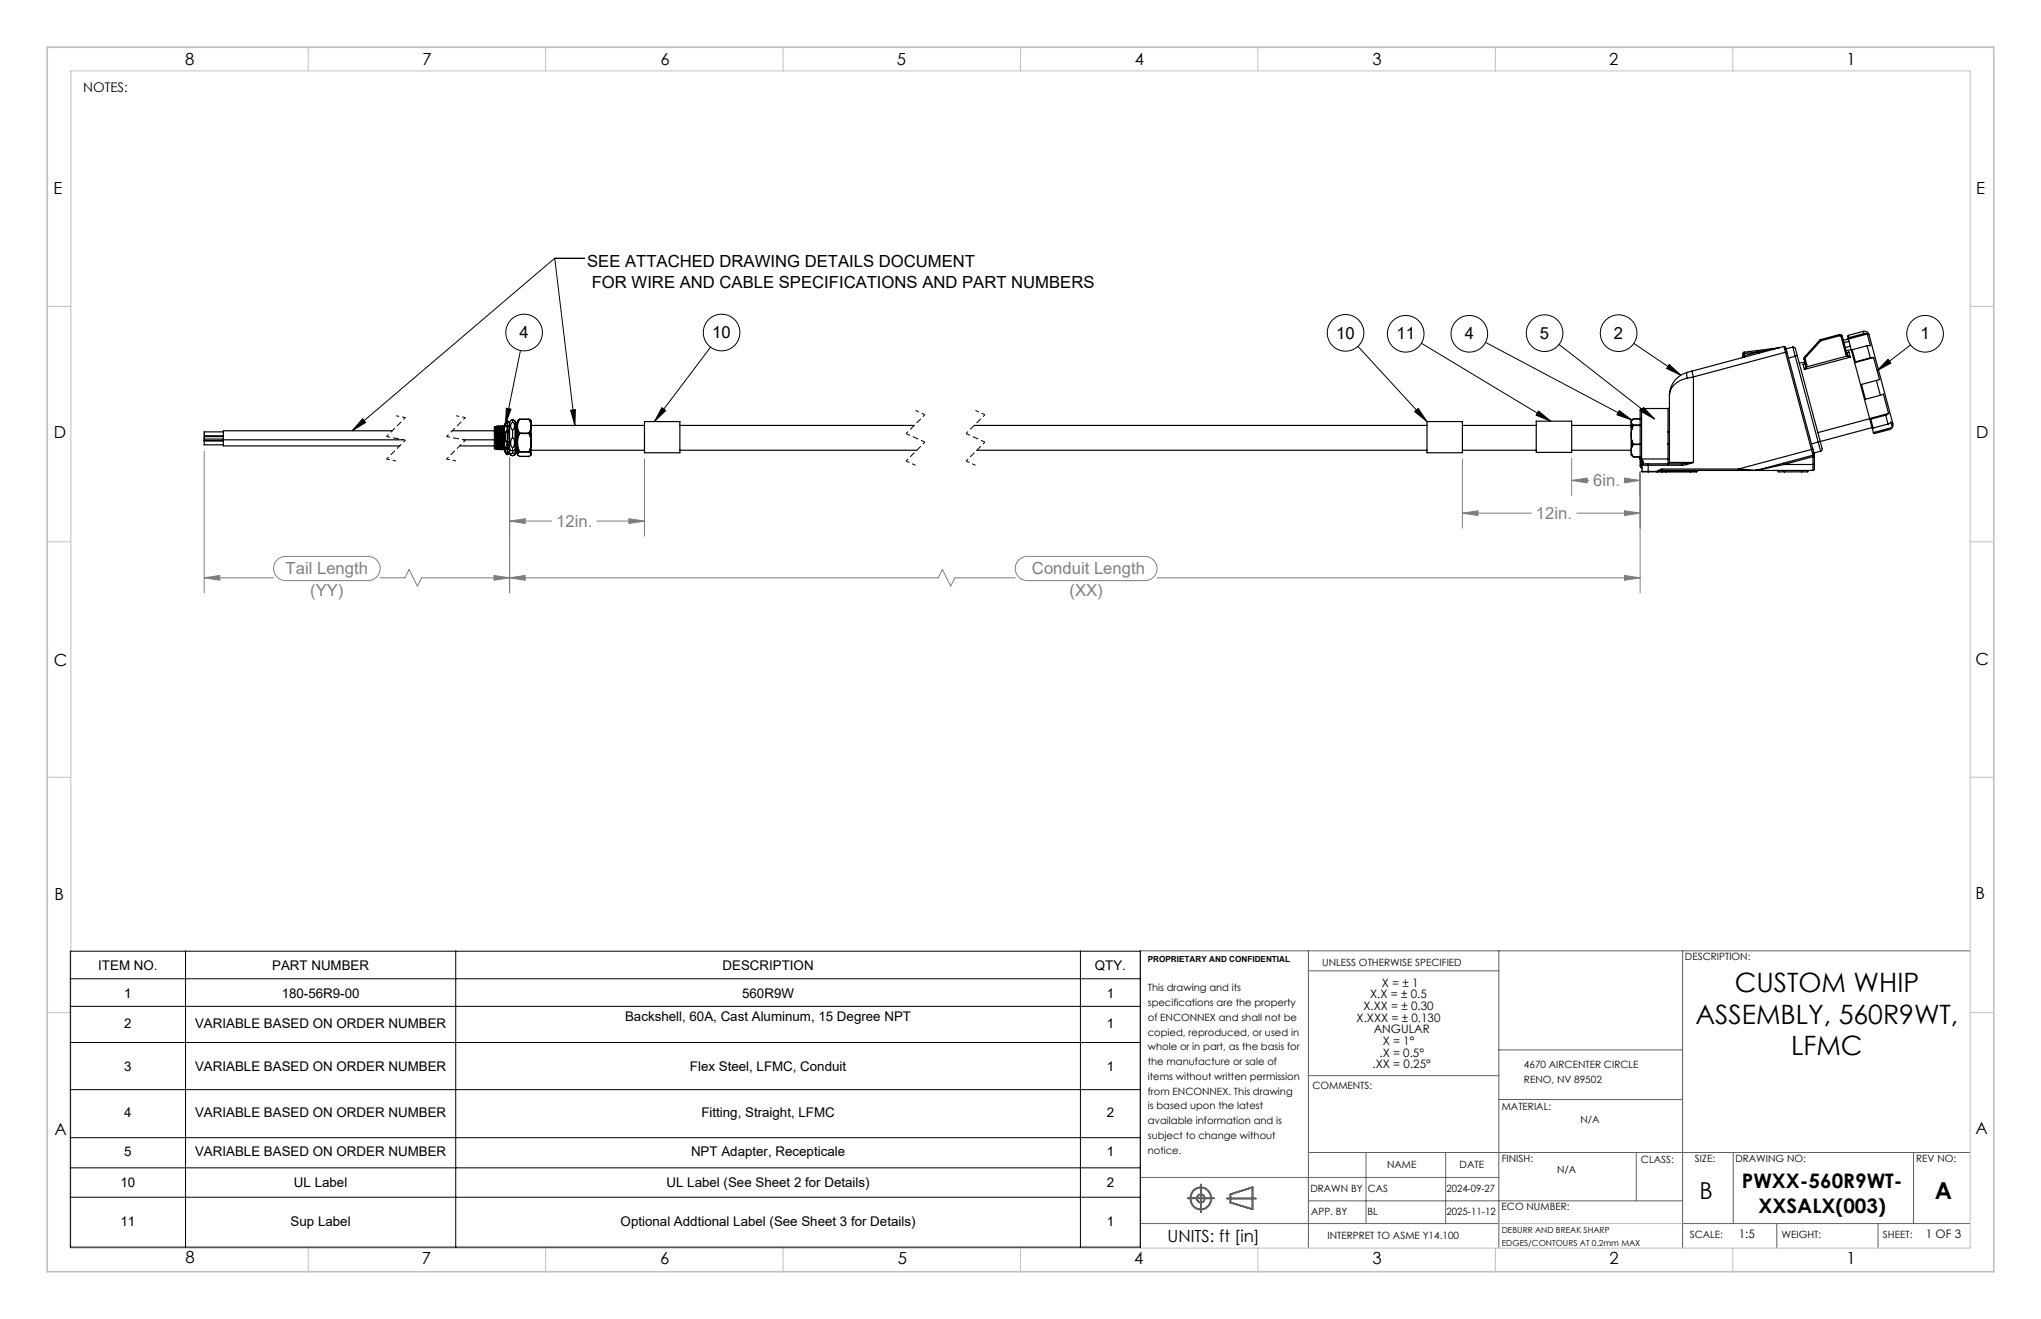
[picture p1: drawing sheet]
<svg xmlns="http://www.w3.org/2000/svg" width="432mm" height="279mm" viewBox="0 0 432 279" stroke-linecap="round" stroke-linejoin="round" font-family="sans-serif">
<g fill="none" stroke="#606060" stroke-width=".35">
<path d="M251.4 253.5h5.5M252.7 251.8a2.28 2.28 0 0 1 3.4 .5 2.28 2.28 0 0 1-1 3.3 2.29 2.29 0 0 1-2.8-.9 2.29 2.29 0 0 1 .4-2.9zM254.2 250.5v5.9M259.7 253.5h6.1M260.4 252.6l4.7-1.4v4.6l-4.7-1.4z"/>
<circle cx="254.1" cy="253.5" r=".84"/>
</g>
<g fill="none" stroke="#606060" stroke-width=".21">
<path d="M276.9 201.1v62.9M276.9 205.4h40.3M317.2 201.1v62.9M356.1 201.1v62.9M417 201.1h-175.6v62.9M276.9 227.5h40.3M317.2 222.1h38.9M317.2 232.6h38.9M241.4 258.8h75.8M241.4 249.1h75.8M276.9 243.8h140.1M276.9 254h79.2"/>
<path d="M289.1 243.8v15M306 243.8v15M346.3 243.8v10.2M356.1 258.8h60.9M366.9 243.8v15M376.1 258.8v5.2M397.5 258.8v5.2M405 243.8v15"/>
</g>
<g fill="none" stroke="#c0c0c0" stroke-width=".21">
<path d="M15 15h402v249h-402zM65.3 10v5M115.5 10v5M165.7 10v5M216 10v5M266.3 10v5M316.5 10v5M366.8 10v5M10 64.8h5M417 64.8h5M10 114.6h5M417 114.6h5"/>
<path d="M10 164.4h5M417 164.4h5M10 214.2h5M417 214.2h5M317.2 258.8h38.9M65.3 264v5M115.5 264v5M165.7 264v5M216 264v5M266.3 264v5M316.5 264v5M366.8 264v5"/>
</g>
<path d="M10 10h412v259h-412z" fill="none" stroke="#c0c0c0" stroke-width=".35"/>
<g fill="none" stroke="#000" stroke-width=".25">
<path d="M357.1 80a4.2 4.2 0 0 0-3.7 3.7M357.1 78.8l-.1 .4 .1 .8M357.1 78.8a5.1 5.1 0 0 0-3.7 4.9M358.1 78.5l-1 .3M358.1 78.5l.3 1.2M358.4 79.7l-1.3 .3M358.4 79.7v18.1M368.9 75.4l-.2 .3M368.9 74.8h.3M368.9 74.8v.6M369.2 74.5v.3M369.2 74.5l-.3 .3"/>
<path d="M369.2 75.2l-.3 .2M369.2 75.2l.1 .3M369.2 74.8v.4M372.2 74.4l.1 .3M372.2 74.4l-3 .8M372.2 74.4l-3 .4M376.5 73.6l-4.3 .8M376.5 73.6h.1M376.5 73.6l-7.3 .9M377.6 73.3l.3 1.2M377.6 73.3l.3 .1 .3 1M377.6 73.3l-19.5 5.2"/>
<path d="M377.9 74.5l-19.5 5.2M377.9 74.5l5.5 20.6M378.2 74.4l-.3 .1M378.2 74.4l.3 1.3M378.5 75.7l4.9 18.2M379.5 73.4l.5 1.9M379.5 73.4l.5 .3 .4 1.5M379.5 73.4l-1.5 .4M380 75.3l-1.5 .4M380 75.3l4.8 18.2M380.4 75.2l-.4 .1M380.4 75.2l4.9 18.2"/>
<path d="M381.6 77.1l.4-.1 .1-.2-.1 .3zM381.6 77.1l.3 1M381.8 76l.4 1.2M382 75.5l.1 .2M382 75.5l-.2 .5M382 76.5l-1.2 .4M382 77l-.4 .1M382.1 75.9l-.3 .1M382.1 75.9l.3 1.2M382.1 75.7v.2M382.2 77.2v.3M382.2 77.5l-.3 .6"/>
<path d="M382.2 77.5l.2 .1M382.4 77.1v.5M382.4 77.1l-.2 .1M382.4 77.6l-.5 .5M385.2 72l.1 .1M385.2 72l-3.2 3.5M385.3 72.1l-3.2 3.6M385.4 71.8l-.2 .2M385.4 71.8l.1 .3M385.5 72.1h-.2M389.3 70.8l.1 .2M389.3 70.8l.5 .2 .1 .1-.2 .1"/>
<path d="M389.3 70.8l-3.9 1M389.4 71l.3 .2M389.4 71l-3.9 1.1M389.7 71.2l1 3.7M389.8 70.9l1.1 3.9M390.7 74.9l.2 .4M390.8 74.4l.1 .2 .4-.1-.3 .1zM390.9 74.8l.2 .4M390.9 74.8l-.2 .1M390.9 75.3l.7 .2M390.9 75.3l-8.5 2.3M391.1 75.2l.5 .3"/>
<path d="M391.1 75.2l-.2 .1M391.2 71.7l.7 2.5M391.2 70.9l.1 .5M391.2 70.9l-.1 .3 .1 .5M391.3 74.5l.3 1M391.3 74.5l-.3 .1M391.3 71.4l-.1 .3M391.4 72.2l-1.1 .3M391.6 75.5l-9.7 2.6M391.6 73.2l-1 .3M391.8 73.9l-1.1 .3M391.9 74.2l.6 2.5"/>
<path d="M392 74l.7 2.5M392 74l-.1 .2M392.5 76.7h.1M392.6 76.7l1.2 4.7M392.7 76.5l-.2 .2M394.4 70.1a1.15 1.15 0 0 1 1.3 1.2l4.9 18.3-.1 .8M394.4 70.1l.1 .5M394.4 70.1l-3.2 .8M394.5 70.6h.7M394.5 70.6l-3.2 .8M395.2 73.1l.7 2.6M395.2 73.1l-3.2 .9"/>
<path d="M395.2 70.6l.7 2.5h-.7M395.2 70.6l-5 1.4M395.9 75.7l-3.2 .8M396.6 75.6l1.2 4.7-.6 .2M396.6 75.6l-.7 .1M396.6 75.6l-4 1.1M43.2 92.9v.3h4.1M43.2 92.9h4.1M47.3 92.4h-4.1v.5M47.3 94.1v.2h37.3M47.3 93v1.1M47.3 93.3h-4.1v.8h4.1"/>
<path d="M47.3 91.4h-4.1v.8h4.1M47.3 93h38.1M83 91.1h-35.7v1.9M95.7 91.1h8.9M97.3 94.3h7.3M98.1 93h6.5M104.6 91v3.9h.3v-3.9M104.6 91v-.7h.3v.7M104.6 91h.3M104.9 94.9l.2 .1M105 90.3l-.1 .1M105 90.3v.7"/>
<path d="M105 90.3l.2 4.6M105 90.3h.1M105 91l.1 4M105 91l-.1 .1M105.1 95h.1M105.1 90.3h-.1M105.1 90.3l.2 4.6M105.2 94.9h.1M105.2 94.9l-.1 .1M105.2 90.2l-.1 .1M105.2 90.2l.1 4.2M105.2 90.2h.1"/>
<path d="M105.2 90.2l.2 4.2M105.2 90.2l.1 .1M105.3 94.9l.1 .2M105.3 94.4l.1 .7M105.3 94.4h.1M105.3 90.3l.2 4.6M105.4 95.1h.1M105.4 94.4v.7M105.4 95.1l.2-.2 .1 .2M105.4 90.3h-.1M105.4 90.3l.2 4.6M105.5 90.1l-.1 .2"/>
<path d="M105.5 90.1l.2 4.3M105.6 90.1h-.1M105.6 90.1l.1 4.3M105.6 90.1l.1 .2M105.7 94.4v.7M105.7 94.4h.1M105.7 90.3l.2 4.6M105.7 95.1h.1M105.7 94.4l.1 .7M105.8 90.3h-.1M105.8 90.3l.2 4.6M105.9 94.9l.2 .2"/>
<path d="M105.9 94.9l-.1 .2M105.9 90.1l-.1 .2M105.9 90.1l.1 4.3M106 90.1h-.1M106 90.1l.1 4.3M106 90.1l.1 .2M106 94.4l.1 .7M106 94.4h.1M106.1 90.3l.1 4.6M106.1 95.1h.1M106.1 94.4v.7M106.2 90.3l.2 4.6"/>
<path d="M106.2 94.9h.2M106.2 94.9l-.1 .2M106.3 90.1l-.2 .2M106.3 90.1l.1 4.3M106.3 90.1h.1M106.3 90.1l.2 4.3M106.4 94.9v.2M106.4 94.4l.1 .7M106.4 94.4h.1M106.4 90.3l.2 4.6M106.5 95.1h.1M106.5 94.4v.7"/>
<path d="M106.5 90.3l.2 4.6M106.6 94.9h.1M106.6 94.9l-.1 .2M106.6 90.1l-.2 .2-.1-.2M106.6 90.1l.2 4.3M106.7 90.1h-.1M106.7 90.1l.1 4.3M106.7 90.1l.1 .1M106.7 94.9l.1 .2M106.8 95.1l.1 .6 .4 .4M106.8 90.4v4.7M106.8 94.4v.7"/>
<path d="M106.8 94.4h.1M106.8 94.4v.4M107 89.7l-.2 .7M107 89.7v.5M107 91.4v1.9M107 93.3l.1 .1M107 94.7h.3M107 94.7v1M107 95.7l.1 .1M107 91.4l.4 .1M107 89.4v.3M107 89.4h.4"/>
<path d="M107 90.2h.1M107.1 90.2h.1M107.1 91.3l-.1 .1M107.1 89.3l-.1 .1M107.1 93.4l.1 .1M107.1 95.8l.1 .1M107.1 91.3h.3M107.1 89.3h.3M107.1 94.7h-.1M107.2 91.3h-.1M107.2 91.3h.2M107.2 89.2l-.1 .1"/>
<path d="M107.2 89.2h.2M107.2 95.9l.1 .2M107.2 93.5l.1 .1M107.3 90.1l.3 .1M107.3 89.1h.2M107.3 89.1l-.5 .6v.7M107.3 89.1h.1M107.3 91.1l-.1 .2M107.3 89.1l-.1 .1M107.3 91.1h.1M107.3 90.1l-.3 .1M107.3 90.1v1"/>
<path d="M107.3 93.6v.6M107.3 94.2v.5M107.3 95h.1M107.4 95.7h.1M107.4 94.7v1M107.4 93.3v.1M107.4 91.5v1.8M107.4 89.4v.7M107.4 93.3h-.4M107.4 95.7h-.4M107.4 95.7v.1M107.4 95h.1"/>
<path d="M107.4 90.1h.1M107.4 91.3v.2M107.4 89.3v.1M107.4 91.3h.1M107.4 89.2v.1M107.4 91.3v1.4M107.4 94.7l-.3 .2h.3M107.4 94.7h-.1M107.4 94.7h.1M107.4 91.1v.2M107.4 92.7v-1.8l.1 2.5M107.4 92.7l.1 .7"/>
<path d="M107.4 93.4h-.3M107.4 93.4l.1 .1M107.4 95.8l.1 .1M107.4 95.8h-.3M107.5 95.1h-.1M107.5 94.4v.7M107.5 89.4l-.1 .1M107.5 90.1v-.8h.4v6.3M107.5 94.5v1.1M107.5 95.6v.2M107.5 95.6h.4M107.5 89.1l-.1 .1"/>
<path d="M107.5 95.9l.1 .1M107.5 95.9h-.3M107.5 93.5l.1 .1M107.5 93.5h-.3M107.5 94.1l-.2 .1M107.5 94.1l-.1 .6M107.5 89.1v.2M107.6 90.2l-.2 .9M107.6 96l-.3 .2M107.6 96l-.3 .1M107.6 93.6h-.3M107.6 93.6l-.1 .5"/>
<path d="M107.9 95.8l.1 .3 .3 .3M107.9 95.6v.4h-.4M107.9 94.9l.1 .3 .5 .2M108.2 96l.2-.1a.33 .33 0 0 1 .4 0 .33 .33 0 0 1 0 .5 .33 .33 0 0 1-.4 0l-.2-.1zM108.5 88.8l-.5 .2-.1 .5M108.5 88.8l.5 .3M108.5 88.8v.5M108.5 89.3a.97 .97 0 0 0 0 1.6M108.5 90.9v1.7M108.5 92.6a1.43 1.43 0 0 0-.1 2l.1 .1M108.5 94.7v.7M108.5 92.6a1.43 1.43 0 0 1 .1 2l-.1 .1"/>
<path d="M108.5 89.3a.97 .97 0 0 1 0 1.6M108.5 95.4v.5M109 96.1l-.3 .3M109 90.2v5M109 95.2l-.5 .2M109 89.1v1.1M109 95.2v.9M109 89.1l.2 .2M109 90.2l.2 .1M109.2 89.3l.1 .1M109.2 90.3v4.7M109.2 95v.9"/>
<path d="M109.2 89.3v1M109.2 95.9l-.2 .2M109.3 90.4h.1M109.3 90.4v4.6M109.3 90.4v.1M109.3 95.9h-.1M109.3 89.4v1M109.3 95v.9M109.3 89.4h.2M109.3 95.9h.1M109.3 90.4h.2M109.3 95h-.1"/>
<path d="M109.3 95v.8M109.3 90.5l.1 5.2M109.3 90.5h.1M109.4 90.5l.1 5.2M109.4 95.7h.1M109.4 95.7l-.1 .2M109.5 89.4l.1 2.4M109.5 89.4l.1 .1M109.5 90.4v4.6M109.5 90.4l-.1 .1M109.5 91.8l.1 4.5M109.5 95l.1 .8-.1-.1"/>
<path d="M109.5 95h.1M109.6 89.5h.1M109.7 88.9l-.2 .2v2.7M109.7 92.4l-.2 1.2 .2 1.2M109.7 91.7l-.2 .1M109.7 91.7v.7M109.7 94.8v1M109.7 95.8l-.1 .4 .4 .3M109.7 91v.7M109.7 89.3l-.2 .9 .2 .8M109.7 88.9v.4M109.7 94.8l.3 .7"/>
<path d="M109.7 91l.3 .6M110 91.6h.1M110 95.5v.1M110 88.7h2M110 96.5h2M110 95.5h2M110 91.7l-.3 .7M110 91.7h2M110 91.6h2M110 88.7l-.3 .6M110 95.6l-.3 .2M110 95.6h2"/>
<path d="M110 88.7l-.3 .2M110 96.5h.1M110 88.7h.1M110 91.6v.1M110 91.6l-.3 .1M112 88.7h.1M112 91.6v.1M112 95.5v.1M112 91.7l.3 .7M112 88.7l.3 .6M112 95.6l.3 .2M112 88.7l.3 .2"/>
<path d="M112 96.5h-.1M112.3 88.9l.1 .2v2.7M112.3 92.4l.1 1.2-.1 1.2M112.3 95.8l.1 .4-.4 .3M112.3 94.8v1M112.3 91.7v.7M112.3 91.7l.1 .1M112.3 91v.7M112.3 89.3l.1 .9-.1 .8M112.3 88.9v.4M112.3 94.8l-.3 .7M112.3 91l-.3 .6"/>
<path d="M112.3 92.1h.1M112.3 92.3h.1M112.4 92.1v.2M112.4 91.8v4.5M112.4 90h24M112.4 95.2h24M136.4 89.2h7.5v6.6h-7.5zM143.9 90h49.6M143.9 95.2h50.2M206.2 90h95.8M206.8 95.2h95.2M302 89.2h7.5v6.6h-7.5z"/>
<path d="M309.5 90h15.7M309.5 95.2h15.7M325.2 89.1h7.5v6.6h-7.5zM332.7 90h12.6M332.7 95.2h12.6M345.3 90.3v5.9l.1 .2v-.3M345.3 89v1.3M345.3 89.9h.1M345.4 90.8l-.1 1.2 .1 1.2M345.4 93.2v1.3M345.4 94.5l-.1 .8 .1 .8M345.4 90.2l-.1 .1"/>
<path d="M345.4 90.2v.6M345.4 89.7v.5M345.4 88.8l-.1 .5 .1 .4M345.4 88.8v.1M345.4 93.2l.3 .7M345.4 96.1l.3 .5M345.4 89.7l.3 .2M345.4 88.8h.1M345.4 96.4l.3 .2M345.7 93.9v.1M345.7 89.9v.1M345.7 96.6h.1"/>
<path d="M345.7 96.6h1.5M345.7 88.6h1.5M345.7 90h1.5M345.7 90l-.3 .8M345.7 94l-.3 .5M345.7 88.6l-.3 .2M345.7 93.9h1.5M345.7 94h1.5M345.7 89.9h1.5M345.7 88.6h.1M347.2 97v1.6l.2 .2M347.2 96.9l.3 .2"/>
<path d="M347.2 97l.3 .2M347.2 96.9v.1M347.2 97l.2 .3M347.4 98.8l.2 .3M347.4 97.3l.2 .5M347.4 97.3v1.5M347.5 86.4l-.3 .3v10.2M347.5 97.2l.4 .5M347.5 97.1v.1M347.5 97.2l-.1 .1M347.5 86.4v10.7M347.5 86.4h5.6"/>
<path d="M347.5 97.1h5.6M347.6 98.4h1.3M347.6 99.7l1.3 .1M347.6 99.7h1.3M347.6 97.8v.6M347.6 98.4v1.3M347.9 98.1l-.3 .3M347.9 98.1h1M347.9 97.7l-.3 .1M347.9 97.7v.4M348.9 98.1v.3M348.9 99.7v.1"/>
<path d="M348.9 99.8h1.9M348.9 98.4v1.3M348.9 99.7h1.8M348.9 98.4h7.1M348.9 98.1h7.1M350.7 99.7v.1M350.7 99.7h.1M350.8 99.8h1M350.8 99.7h1.1M350.8 99.7v.1M351.8 99.8h.8M351.8 99.2v.3"/>
<path d="M351.8 99.5l-1 .2M351.8 99.2l-1.1 .5M351.8 99.2h16.2M351.8 99.5h16.2M351.9 99.7l-.1 .1M351.9 99.7h.7M352.2 99.5l-.3 .2M352.6 99.7v.1M352.6 99.5v.2M352.6 99.8h5.3M352.6 99.7h5.3M353.1 97.1v1l.3-.3"/>
<path d="M353.1 93.9h.3M353.1 91.4v2.5M353.1 97.1l.3 .2M353.1 93.9v3.2M353.1 86.4v5M353.4 86.1l-.3 .3M353.4 97.8h5M353.4 91.3v2.6M353.4 91.3l-.3 .1M353.4 83.7v7.6M353.4 93.9v3.9M356 98.1v.3"/>
<path d="M357.9 99.5v.2M357.9 99.7h1.3M357.9 99.7v.1M358.4 97.8l-2.4 .3M358.4 97.8l-2.4 .6M359.2 99.7l-1.3 .1M359.5 99.5l-.3 .2M368 99.2v.3M368 99.2l3.6 .3M368 99.5h3.6M371.6 99.5h12.1M371.6 99.5h.1"/>
<path d="M371.9 99.5h-.3M371.9 99.5h.1M372 99.5h-.4M376.1 99.5l.3 .3h1.3M377.5 98l.1 .3M377.6 98.3l-5.6 1.2M377.6 98.3h6.1M377.7 99.5v.3M377.7 99.8h3.6M381.3 99.5v.3M382.9 99.5l-.3 .3h-1.3M383.4 93.9l.3 1.1"/>
<path d="M383.4 95.1l.3 1.2M383.4 95.1l-15.4 4.1M383.7 95l-.3 .1M383.7 95l.3 .9M383.7 96.6h.3M383.7 98.3v1.2M383.7 98.3h.3M383.7 96.6l-6.1 1.7M383.7 96.6v1.7M383.7 96.3l.1 .1M383.7 96.3l-11.8 3.2M383.8 96.4l-.1 .2"/>
<path d="M384 95.9l-.3 .4M384 95.9v.3M384 96.2h.1M384 96.2l-.2 .2M384 96.2v.4M384 98.3v1l-.3 .2M384 96.6v1.7M384.8 93.5l.6 1.9M384.8 93.5l-1.4 .4M385.3 93.4l-.5 .1M385.3 93.4l.4 1.6-.3 .4M385.4 95.4l-1.5 .4"/>
<path d="M393.8 81.4l.8 3 .2 .1M394 81.3l.8 3.2M394.6 84.4l1.1 4.1M395.7 88.5v.1M395.7 88.6l-10.9 2.9M395.7 88.6l.5 1.8M395.7 88.6l.3 .1M396 88.7l.5 1.8M396.2 90.4l.3 1.1M396.2 90.4l.3 .1M396.2 90.5l-10.9 2.9M397.2 80.5l.8 3.1"/>
<path d="M397.2 80.5l-3.4 .9M398 83.6l.6-.2 1.1 4.1M398 83.6l-3.2 .9M399.1 87.8l.5 1.9M399.1 87.8l-3.1 .9M399.6 89.7l.6-.4 .3 1.1M399.6 89.7l-3.1 .8M399.7 87.5l-.6 .3M399.7 87.5l-4 1M400.5 90.4l-.6 .5-3.1 .8-.3-.2M400.5 90.4l-4 1.1"/>
</g>
<g fill="none" stroke="#000" stroke-width=".21">
<path d="M123.8 54.6h-6.4l-42.9 36.5M123.8 54.7h-6.4l4.3 35.3M110.2 74.1l-3.2 15.6M150.4 73.4l-11.9 15.8M287.4 73.3l14.6 15.9M300.9 72.6l27.3 16.5M314.4 72.4l31 16.4M330 72.9l20.2 15.7M345.8 72.6l10 6.8M353.3 77.1l2.5 2.3-3.1-1.5zM399.6 76l.6 .8-2.9 1.6zM404.4 73l-7.1 5.4"/>
<path d="M76.7 88.6l.7 .8-2.9 1.7zM107.2 86.3l1 .2-1.2 3.2zM120.8 86.8l1-.2-.1 3.4zM140.1 86.2l.8 .6-2.4 2.4zM299.4 87.1l.8-.7 1.8 2.8zM325.7 86.9l2.5 2.2-3.1-1.3zM342.7 86.9l2.7 1.9-3.1-1.1zM347.9 86.2l2.3 2.4-2.9-1.6zM14.9 201.2h226.5v62.6h-226.5zM14.9 207h226.5M14.9 212.9h226.5M39.3 201.2v62.6"/>
<path d="M96.5 201.2v62.6M228.7 201.2v62.6M14.9 220.5h226.5M14.9 230.5h226.5M14.9 240.6h226.5M14.9 247h226.5M14.9 253.2h226.5"/>
<circle cx="110.9" cy="70.3" r="3.9"/>
<circle cx="152.7" cy="70.3" r="3.9"/>
<circle cx="284.8" cy="70.4" r="3.9"/>
<circle cx="297.5" cy="70.6" r="3.9"/>
<circle cx="311" cy="70.6" r="3.9"/>
<circle cx="326.9" cy="70.5" r="3.9"/>
<circle cx="342.6" cy="70.5" r="3.9"/>
<circle cx="407.5" cy="70.6" r="3.9"/>
</g>
<g fill="none" stroke="#808080" stroke-width=".21">
<path d="M43.2 95.4v30M107.9 96.8v28.6M136.4 97v16.4M309.5 97v14.7M332.7 97v7.8M347.2 99.8v25.6M58.6 118.5a2.56 2.56 0 0 1 1.9-.8h17.4a2.56 2.56 0 0 1 2.6 2.6 2.56 2.56 0 0 1-2.6 2.5h-17.4a2.56 2.56 0 0 1-2.4-1.5 2.56 2.56 0 0 1 .5-2.8zM107.9 110.2l3.3-.5v1zM107.9 110.2h8.9M126.4 110.2h10M133.1 109.7l3.3 .5-3.3 .5zM215.6 118.5a2.56 2.56 0 0 1 1.8-.8h24.9a2.56 2.56 0 0 1 2.6 2.6 2.56 2.56 0 0 1-2.6 2.5h-24.9a2.56 2.56 0 0 1-2.3-1.5 2.56 2.56 0 0 1 .5-2.8z"/>
<path d="M309.5 108.5l3.3-.5v1.1zM309.5 108.5h14.6M332.7 101.6l3.3-.5v1zM332.7 101.6h3.6M333.7 108.5h13.5M343.9 101.1l3.3 .5-3.3 .5zM343.9 108l3.3 .5-3.3 .6zM343.9 101.6h3.3M43.2 122.2l3.3-.5v1zM43.2 122.2h14.7M80.5 122.2h5.2l.9-1.7 1.8 3.5 .8-1.8h109.4l.9-1.7 1.7 3.5 .9-1.8h12.8M104.6 121.7l3.3 .5-3.3 .5z"/>
<path d="M107.9 122.2l3.3-.5v1zM244.9 122.2h102.3M343.9 121.7l3.3 .5-3.3 .5z"/>
</g>
<path d="M81.8 92.3l4 .8M94.5 92.3l4 .8M191.8 97.5l2 .9M193.8 86.8l2 .9M204.5 97.5l2 .9M206.5 86.8l2 .9" fill="none" stroke="#000" stroke-width=".21" stroke-dasharray="1.3 .6" stroke-dashoffset=".5" stroke-linecap="butt"/>
<path d="M85.8 88.3l-4 4M85.8 93.1l-4 4M98.5 88.3l-4 4M98.5 93.1l-4 4M195.8 87.7l-4 4M195.8 93.5l-4 4M208.5 87.7l-4 4M208.5 93.5l-4 4" fill="none" stroke="#000" stroke-width=".21" stroke-dasharray="1.3 .6" stroke-dashoffset=".7" stroke-linecap="butt"/>
<path d="M191.8 91.7l4 1.8M204.5 91.7l4 1.8" fill="none" stroke="#000" stroke-width=".21" stroke-dasharray="1.3 .6" stroke-dashoffset=".3" stroke-linecap="butt"/>
<path d="M81.8 97.1l2 .4M83.8 87.9l2 .4M94.5 97.1l2 .4M96.5 87.9l2 .4" fill="none" stroke="#000" stroke-width=".21" stroke-dasharray="1.3 .6" stroke-dashoffset=".6" stroke-linecap="butt"/>
<path d="M76.7 88.6l.7 .8-2.9 1.7zM353.3 77.1l2.5 2.3-3.1-1.5zM399.6 76l.6 .8-2.9 1.6zM342.7 86.9l2.7 1.9-3.1-1.1zM107.2 86.3l1 .2-1.2 3.2zM120.8 86.8l1-.2-.1 3.4zM325.7 86.9l2.5 2.2-3.1-1.3zM140.1 86.2l.8 .6-2.4 2.4zM299.4 87.1l.8-.7 1.8 2.8zM347.9 86.2l2.3 2.4-2.9-1.6z" fill="#000"/>
<path d="M107.9 122.2l3.3-.5v1zM343.9 121.7l3.3 .5-3.3 .5zM43.2 122.2l3.3-.5v1zM104.6 121.7l3.3 .5-3.3 .5zM343.9 101.1l3.3 .5-3.3 .5zM332.7 101.6l3.3-.5v1zM343.9 108l3.3 .5-3.3 .6zM309.5 108.5l3.3-.5v1.1zM107.9 110.2l3.3-.5v1zM133.1 109.7l3.3 .5-3.3 .5z" fill="#808080"/>
<g font-size="5.6">
<text x="367.2" y="209.9">CUSTOM WHIP</text>
<text x="358.9" y="216.6">ASSEMBLY, 560R9WT,</text>
<text x="379.1" y="223.2">LFMC</text>
</g>
<g font-size="4.9">
<text x="359.8" y="253.6">B</text>
<text x="409.5" y="253.6">A</text>
</g>
<g font-size="4.2">
<text x="368.7" y="251.3">PWXX-560R9WT-</text>
<text x="372.2" y="256.5">XXSALX(003)</text>
</g>
<g font-size="3.5">
<text x="39.2" y="13.8">8</text>
<text x="89.4" y="13.8">7</text>
<text x="139.8" y="13.8">6</text>
<text x="189.8" y="13.8">5</text>
<text x="240.2" y="13.8">4</text>
<text x="290.5" y="13.8">3</text>
<text x="340.6" y="13.8">2</text>
<text x="390.8" y="13.8">1</text>
<text x="11.3" y="41.1">E</text>
<text x="418.3" y="41">E</text>
<text x="124.3" y="56.4">SEE ATTACHED DRAWING DETAILS DOCUMENT</text>
<text x="125.3" y="60.9">FOR WIRE AND CABLE SPECIFICATIONS AND PART NUMBERS</text>
<text x="110" y="71.5">4</text>
<text x="150.8" y="71.5">10</text>
<text x="282.8" y="71.6">10</text>
<text x="295.6" y="71.8">11</text>
<text x="310" y="71.8">4</text>
<text x="326" y="71.7">5</text>
<text x="341.6" y="71.7">2</text>
<text x="406.5" y="71.8">1</text>
<text x="11.4" y="92.7">D</text>
<text x="418.3" y="92.7">D</text>
<text x="11.4" y="140.9">C</text>
<text x="418.1" y="140.8">C</text>
<text x="11.5" y="190.4">B</text>
<text x="418.1" y="190.2">B</text>
<text x="418.1" y="239.8">A</text>
<text x="11.5" y="240.1">A</text>
<text x="247.1" y="262.8">UNITS: ft [in]</text>
<text x="39.2" y="267.2">8</text>
<text x="89.3" y="267.4">7</text>
<text x="139.8" y="267.4">6</text>
<text x="190" y="267.4">5</text>
<text x="240" y="267.4">4</text>
<text x="290.5" y="267.4">3</text>
<text x="340.7" y="267.4">2</text>
<text x="390.8" y="267.5">1</text>
</g>
<g font-size="3.5" fill="#808080">
<text x="337.2" y="102.8">6in.</text>
<text x="117.7" y="111.4">12in.</text>
<text x="325.1" y="109.7">12in.</text>
<text x="60.5" y="121.4">Tail Length</text>
<text x="65.7" y="126">(YY)</text>
<text x="218.4" y="121.4">Conduit Length</text>
<text x="226.4" y="126">(XX)</text>
</g>
<g font-size="2.8">
<text x="17.6" y="19.4">NOTES:</text>
<text x="20.8" y="205.2">ITEM NO.</text>
<text x="57.6" y="205.2">PART NUMBER</text>
<text x="152.9" y="205.2">DESCRIPTION</text>
<text x="231.7" y="205.2">QTY.</text>
<text x="26.3" y="211">1</text>
<text x="59.6" y="211">180-56R9-00</text>
<text x="157.1" y="211">560R9W</text>
<text x="234.2" y="211">1</text>
<text x="26.3" y="217.5">2</text>
<text x="41.3" y="217.5">VARIABLE BASED ON ORDER NUMBER</text>
<text x="132.3" y="216.1">Backshell, 60A, Cast Aluminum, 15 Degree NPT</text>
<text x="234.2" y="217.5">1</text>
<text x="26.3" y="226.5">3</text>
<text x="41.3" y="226.5">VARIABLE BASED ON ORDER NUMBER</text>
<text x="146" y="226.5">Flex Steel, LFMC, Conduit</text>
<text x="234.2" y="226.5">1</text>
<text x="26.3" y="236.3">4</text>
<text x="41.3" y="236.3">VARIABLE BASED ON ORDER NUMBER</text>
<text x="148.5" y="236.3">Fitting, Straight, LFMC</text>
<text x="234.2" y="236.3">2</text>
<text x="26.3" y="244.6">5</text>
<text x="41.3" y="244.6">VARIABLE BASED ON ORDER NUMBER</text>
<text x="146.3" y="244.6">NPT Adapter, Recepticale</text>
<text x="234.2" y="244.6">1</text>
<text x="25.5" y="251.2">10</text>
<text x="62.2" y="251.2">UL Label</text>
<text x="141.1" y="251.2">UL Label (See Sheet 2 for Details)</text>
<text x="234.2" y="251.2">2</text>
<text x="25.5" y="259.3">11</text>
<text x="61.5" y="259.3">Sup Label</text>
<text x="131.4" y="259.3">Optional Addtional Label (See Sheet 3 for Details)</text>
<text x="234.2" y="259.3">1</text>
</g>
<g font-size="2.5">
<text x="292.5" y="208.7">X = ± 1</text>
<text x="288.6" y="213.6">X.XX = ± 0.30</text>
<text x="290" y="211.2">X.X = ± 0.5</text>
<text x="287.1" y="216.1">X.XXX = ± 0.130</text>
<text x="290.8" y="218.6">ANGULAR</text>
<text x="292.7" y="221.1">X = 1°</text>
<text x="290.5" y="226">.XX = 0.25°</text>
<text x="292" y="223.5">.X = 0.5°</text>
<text x="368" y="261.9">1:5</text>
<text x="407.6" y="261.9">1 OF 3</text>
</g>
<g font-size="2.1">
<text x="356.6" y="203.1">DESCRIPTION:</text>
<text x="242.9" y="209.7">This drawing and its</text>
<text x="279.9" y="204.3">UNLESS OTHERWISE SPECIFIED</text>
<text x="242.9" y="212.8">specifications are the property</text>
<text x="242.9" y="215.9">of ENCONNEX and shall not be</text>
<text x="242.9" y="219.1">copied, reproduced, or used in</text>
<text x="242.9" y="222.2">whole or in part, as the basis for</text>
<text x="242.9" y="225.3">the manufacture or sale of</text>
<text x="322.6" y="226">4670 AIRCENTER CIRCLE</text>
<text x="242.9" y="228.4">items without written permission</text>
<text x="242.9" y="231.5">from ENCONNEX. This drawing</text>
<text x="277.8" y="230.4">COMMENTS:</text>
<text x="322.6" y="229.1">RENO, NV 89502</text>
<text x="242.9" y="234.6">is based upon the latest</text>
<text x="242.9" y="237.8">available information and is</text>
<text x="317.9" y="234.8">MATERIAL:</text>
<text x="334.5" y="237.5">N/A</text>
<text x="242.9" y="240.9">subject to change without</text>
<text x="242.9" y="244">notice.</text>
<text x="317.9" y="245.8">FINISH:</text>
<text x="358.8" y="245.8">SIZE:</text>
<text x="367.3" y="245.8">DRAWING NO:</text>
<text x="405.6" y="245.8">REV NO:</text>
<text x="293.6" y="247.1">NAME</text>
<text x="308.9" y="247.1">DATE</text>
<text x="329.6" y="248.2">N/A</text>
<text x="347.3" y="246.1">CLASS:</text>
<text x="277.3" y="252.2">DRAWN BY</text>
<text x="277.5" y="257.1">APP. BY</text>
<text x="289.4" y="257.1">BL</text>
<text x="289.5" y="252.2">CAS</text>
<text x="306.2" y="252.2">2024-09-27</text>
<text x="306.2" y="257.1">2025-11-12</text>
<text x="317.8" y="256">ECO NUMBER:</text>
<text x="281" y="262.1">INTERPRET TO ASME Y14.100</text>
<text x="357.6" y="261.9">SCALE:</text>
<text x="377.1" y="261.9">WEIGHT:</text>
<text x="398.5" y="261.9">SHEET:</text>
</g>
<g font-size="1.8">
<text x="242.9" y="203.6">PROPRIETARY AND CONFIDENTIAL</text>
<text x="317.9" y="260.8">DEBURR AND BREAK SHARP</text>
<text x="317.9" y="263.6">EDGES/CONTOURS AT 0.2mm MAX</text>
</g>
</svg>
